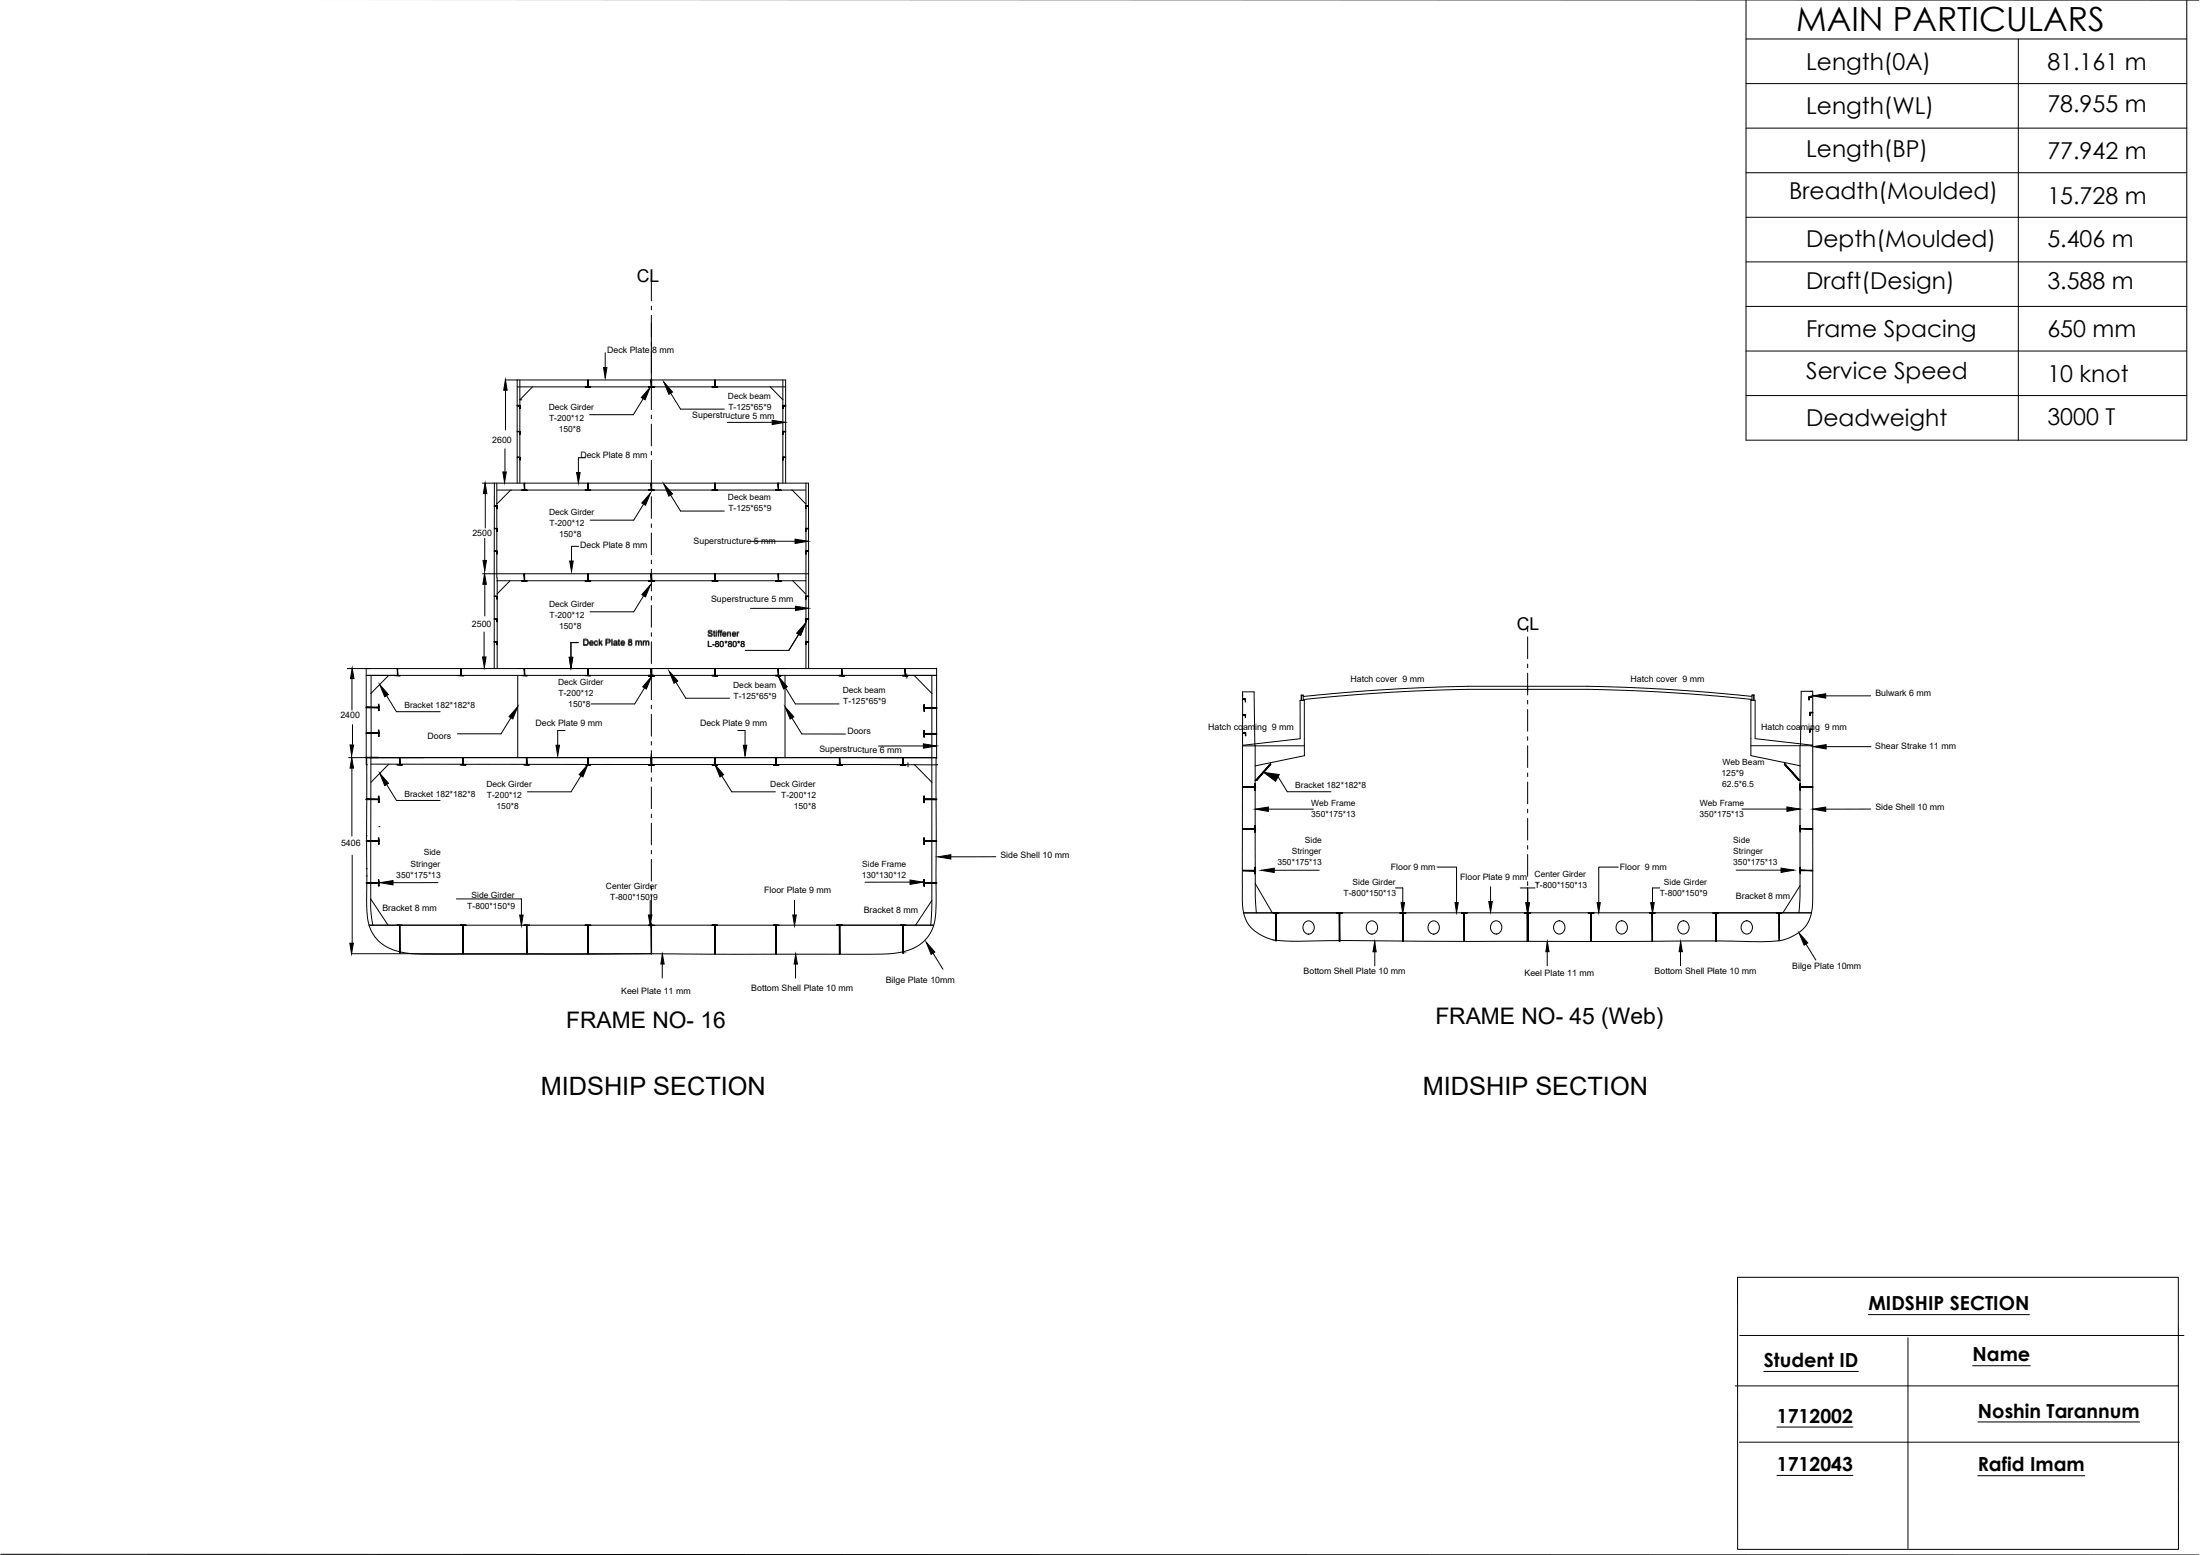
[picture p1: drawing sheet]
<svg xmlns="http://www.w3.org/2000/svg" width="297mm" height="210mm" viewBox="0 0 297 210" stroke-linecap="round" stroke-linejoin="round" font-family="sans-serif">
<!-- layer: 0 -->
<g fill="none" stroke="#000" stroke-width=".14">
<path d="M295.3 -.1v59.5h-59.6v-59.4M235.7 17.3h59.6M235.7 11.3h59.6M235.7 5.3h59.6M272.5 5.3v54.1M87.9 37.7v2.9M235.7 35.4h59.6M235.7 29.3h59.6M235.7 23.3h59.6M68.2 51.3h37.9v13.9M68.3 52.7v5.3M69.8 51.3v13.9"/>
<path d="M69.8 54.7h.4v.4M69.8 52.2h17.8M70.2 54h.1M70.2 51.3v13.9M70.3 54h.1M71.9 52.2l-1.7 1.8M81.7 47.6v2M86.8 53.8l-1.3 2.2h-5.9M87.9 41.3v.5M87.9 42.6v9M87.9 52.3v3M87.9 56v.5"/>
<path d="M87.9 57.2v3M88.3 52.2h17.8M90.6 53.1l1.3 2.1h5.9M104 52.2l1.7 1.8M104.3 57h-6.1M105.7 54.7h.4M105.7 55.1h.1M105.7 51.3v13.9M235.7 53.4h59.6M235.7 47.4h59.6M235.7 41.4h59.6M65.1 65.2h44.1v12.3"/>
<path d="M65.2 77.5h44M65.4 72.7v3M65.5 78.9v4.2M65.5 66.7v4.6M66.7 65.2v25M67.1 65.2v12.8M67.1 78.4h20.5M67.1 78v12.2M67.1 66.1h20.5M68.2 60.6v3M68.9 78.4l-1.8 1.8M69 66.1l-1.9 1.9"/>
<path d="M69.1 66.1v.1M78.1 73.7h-.9v2M79.1 61.8h-1v2M86.9 68l-1.3 2.2h-5.9M87.9 60.9v.5M87.9 62.1v3M87.9 65.8v.5M87.9 67v3M87.9 70.7v.5M87.9 71.9v3M87.9 75.6v.5M87.9 76.8v3"/>
<path d="M88.3 78.4h20.5M88.3 66.1h20.5M90.6 66.8l1.3 2.2h5.9M106.8 66.1v.1M107 66.1l1.8 1.9M107 78.4l1.8 1.8M107.3 73.1h-6M108.8 65.2v25M109.2 77.5v12.7M46.9 90.2h79.6M47.5 91.6v4.2M47.6 97.8v2.7"/>
<path d="M49.4 98.9l1.7 .1zM49.4 95.5h1.7zM49.4 90.2v12.9M49.4 91.2h77.1M50.1 91.3v11M52.2 93.9l1.3 2.2h5.9M52.5 91.2l-2.5 2.4M65.4 85.3v3.4M69 96.9l-1.4 2.2h-5.8M69.9 90.2h36.1M69.9 91.2v11M76.3 98.6h-1v2"/>
<path d="M78.1 86.7h-1v2M86.9 80.4l-1.3 2.2h-5.9M87 92.9l-1.3 2.1h-5.9M87.9 80.5v.5M87.9 81.7v3M87.9 85.4v.5M87.9 86.6v3M87.9 90.2h.1M87.9 90.3v.5M87.9 91.5v3M87.9 95.2v.5M87.9 96.4v3"/>
<path d="M91.3 92.1l1.3 2.1h5.9M99.6 98.6h1v2M100.6 87.8h5.9M101.3 82.1h6.1M106 91.2v11M106.1 92.9l1.3 2.1h5.9M106.9 96.9l1.4 2.2h5.9M107.8 85.6l-1.3 2.2M122.4 91v.5M123.4 91.2l2.4 2.4M124.8 99l1.7 .1zM124.8 95.5l1.7 .1z"/>
<path d="M125.8 91.2v30.9l-.1 2.8M126.5 90.2v12.1M167.8 94v-.6h1.5l.1 7.3M167.8 93.7v28.4a4.6 4.6 0 0 0 3.3 4.5 9.7 9.7 0 0 0 3.9 .5l7.3-.1 23.9 .1M175.7 94.5v-.7h.3v.7M175.7 93.9h.3M175.7 93.8v.7M206.3 84.8v.4M206.3 86v2.9M206.3 89.6v.5M206.3 90.9v2.9M206.3 94.5v.5"/>
<path d="M206.3 95.8v2.9M206.3 99.4v.5M236.5 94.4l-8.4-.7-8.3-.5-5.1-.1h-16.5l-11.4 .4-10.8 .9M236.5 94l-7.7-.7-9.3-.5-5.2-.2h-16.1l-6.5 .2-6.3 .4-9.4 .8M236.5 94.5v-.7h.3v.7M236.8 93.8v.7M244.8 93.8l-.1 28.5a4.6 4.6 0 0 1-3.3 4.4 10 10 0 0 1-4.2 .4l-4.9-.1-26.1 .1M244.8 93.9v-.6h-1.6l-.1 7.3M246.5 93.9h6.1M47.1 102.3h79.4M47.5 103.7v9.2M47.6 115.4v11.9"/>
<path d="M49.4 107.9h1.7zM49.4 102.2l1.7 .1zM49.4 103.2h.1M49.4 107.9h.1M49.5 102.4v19.2l.1 2.2 .2 .9a5.5 5.5 0 0 0 5.1 3.9l3.9 .2 29.1-.1M50.1 102.2l-.1 20.3 .3 2.4M50.1 103.1l37.5 .1M51.1 107.5l.1 .8zM52.2 105.9l1.3 2.1h5.9M52.5 103.2l-2.4 2.4M53.6 103.2h.7zM53.9 102.3l.1 .9z"/>
<path d="M59.1 119.1l-6 .1M62.2 103.2h.7zM62.5 102.3l.1 .9zM70.7 103.2h.8zM71.1 102.3v.9zM78.4 104.7l-1.3 2.2h-5.9M79 103.2h.7zM79.4 102.3v.9zM79.4 103.2h.1M87.6 103.2h.7zM87.9 102.3l.1 .9zM87.9 100.1v.5"/>
<path d="M87.9 101.3v2.9M87.9 105v.5M87.9 106.2v2.9M87.9 109.9v.5M87.9 111.1v2.9M87.9 114.8v.5M87.9 116v2.9M87.9 119.7v.5M88.3 103.2h38.1M96.1 103.2h.8zM96.5 102.3l.1 .9zM96.5 103.2h.1"/>
<path d="M97.5 104.7l1.3 2.2h5.9M104.4 103.2h.8zM104.8 102.3v.9zM113 103.2h.7zM113.3 102.3l.1 .9zM113.3 103.2h.1M121.6 103.2h.7zM121.9 102.3l.1 .9zM122.6 102.9v.6M122.9 119.1h-6.1M123.4 103.2l2.4 2.4M124.7 100.7h-6.1"/>
<path d="M124.7 107.5l.1 .8zM124.8 107.9h1.7zM126.4 102.4v17.5a15 15 0 0 1-.4 5.3 5.3 5.3 0 0 1-4.5 3.4l-1.4 .1-3 .1-29.2-.1M126.5 103.2h.1M126.5 107.9h.1M134.5 115.6l-6.1 .1M167.8 106.2l1.6 .1zM167.8 100.6l7.7-.9v-5.2h.6v7.5l-6.7 1.4M167.8 106.2v.1M169.4 105.8l.1 .9zM169.5 100.6v20.3l.1 2.3M169.5 119.3l2.3 3.9"/>
<path d="M171.2 109.2h6.1M171.5 103v.2l-1.8 2.1h-.3M171.5 103.1l-2 2.2M172.5 104.7l1.3 2.2h5.9M176.1 100.7h-8.3M178.1 117.5h-6.1M188.4 119.9h1v1.9M194 117h2.7v4.8M201.3 119.7v2M205.3 119.9h2M206.2 119.9v1.9M206.3 100.7v2.9"/>
<path d="M206.3 104.3v.5M206.3 105.6v2.9M206.3 109.2v.5M206.3 110.5v2.9M206.3 114.1v.5M206.3 115.4v2.9M206.3 119v.5M206.3 119.9v3.3M207.5 119.3h.1M218.5 117h-2.6v4.8M224.1 119.9h-1v1.9M234.4 117.5h6.1"/>
<path d="M235.2 109.2h6.1M236.4 100.7h8.4M241 102.9v.3l1.8 2.1h.3M241 103.1l2 2.2M243 105.8l.1 .9zM243 100.6v20.3l-.1 2.3M243 119.6l-2.3 3.6M243.1 106.2l1.7 .1zM244.8 100.6l-7.8-.9v-5.2h-.6v7.5l6.7 1.4M244.8 106.2v.1M246.6 100.8h6M252.6 109.2h-6.1"/>
<path d="M47.5 128.7h40.5M49.8 124.9h37.8M50 121.3l2.4 3.6M53.9 128.6l.1-3.7v3.8M61.6 121.3h8.8v2.2M62.2 124.9h.7M62.5 124.9v3.8M62.6 124.9v3.8M70.7 124.9h.8M71.1 124.9v3.8M79 124.9h.7M79.4 124.9v3.8"/>
<path d="M87.8 121.5v2M87.9 120.9v2.9M87.9 124.6l.1 4.1M88.3 124.9h37.8M89.4 128.7v3.3M96.2 124.9h.7M96.5 124.9v3.8v-3.8M104.4 124.9h.8M104.8 124.9v3.8v-3.8M107.3 121.5v2M107.4 128.7v3.3M113 124.9h.7"/>
<path d="M113.3 124.9v3.8l.1-3.8M122 128.6l-.1-3.7v3.8M125.8 121.6l-2.2 3.3M126 128.7l1.3 2.1M172.3 127v-3.7v3.7M176.1 124.6a.83 .83 0 0 1 1.2 .1 .83 .83 0 0 1-.1 1.1 .83 .83 0 0 1-1.1-.1 .83 .83 0 0 1 0-1.1zM180.8 123.3v3.8l.1-3.8M180.8 131.1h.1M181.2 131.1h.1M184.7 124.6a.83 .83 0 0 1 1.2 .1 .83 .83 0 0 1-.1 1.1 .83 .83 0 0 1-1.2-.1 .83 .83 0 0 1 .1-1.1zM185.6 127.1v3.3M189.1 123.2l.7 .1z"/>
<path d="M189.4 123.3v3.8l.1-3.8M193 124.6a.83 .83 0 0 1 1.2 .1 .83 .83 0 0 1-.1 1.1 .83 .83 0 0 1-1.2-.1 .83 .83 0 0 1 .1-1.1zM197.3 123.2h.8M197.7 123.3v3.8v-3.8M201.5 124.6a.83 .83 0 0 1 1.1 0 .83 .83 0 0 1 0 1.2 .83 .83 0 0 1-1.2-.1 .83 .83 0 0 1 .1-1.1zM205.9 123.2h.7M206.2 123.3v3.8M206.2 127.1h.1M206.3 127.1h.1M206.3 123.3v3.8M206.3 123.3l-.1 3.8M206.6 123.2v.1"/>
<path d="M208.9 127.1v3.3M210 124.6a.83 .83 0 0 1 1.2 0 .83 .83 0 0 1-.1 1.2 .83 .83 0 0 1-1.2-.1 .83 .83 0 0 1 .1-1.1zM214.5 123.2h.7M214.8 123.3v3.8v-3.8M218.4 124.6a.83 .83 0 0 1 1.2 0 .83 .83 0 0 1-.1 1.2 .83 .83 0 0 1-1.2-.1 .83 .83 0 0 1 .1-1.1zM222.7 123.2h.8M223.1 123.3v3.8v-3.8M226.8 124.6a.83 .83 0 0 1 1.1 0 .83 .83 0 0 1-.1 1.2 .83 .83 0 0 1-1.1-.1 .83 .83 0 0 1 .1-1.1zM226.9 127.1v3.3M231.3 123.2h.7M231.3 131v.1M231.6 123.3v3.8l.1-3.8"/>
<path d="M231.6 131.1h.1M235.3 124.6a.83 .83 0 0 1 1.2 0 .83 .83 0 0 1-.1 1.2 .83 .83 0 0 1-1.2-.1 .83 .83 0 0 1 .1-1.1zM240.2 127v-3.7l.1 3.7M243.8 127.4l1.4 2.2M244.6 123.2h-76.7l13.3 .1-.7-.1M234.6 172.4h59.5v36.7h-59.5zM252.3 177.5h21.7M238.1 185.1h12.8M239.9 192.6h10.3M239.9 199.2h10.3M266.3 184.4h7.8M267 199.2h14.5"/>
<path d="M267.1 191.9h21.8"/>
</g>
<g fill="#000" stroke="#000" stroke-width=".14">
<path d="M68.2 51.3l.3 1.4h-.5zM81.5 49.6h.4l-.2 1.4zM87.8 52.3l-.7 1.7-.5-.3zM87.6 52.2h.3zM87.9 52.3h.4zM89.6 51.6l1.2 1.3-.5 .3zM96.2 52.2h.3zM96.5 52.3h.4zM104.3 56.7l1.7 .3-1.7 .3zM105.7 54.8h.4zM105.7 54.8v.3zM105.7 58.2h.4z"/>
<path d="M105.7 58.3v.3zM105.7 58.3h.4zM65.2 75.7h.5l-.3 1.4zM65.4 77.5l.3 1.4h-.5zM65.5 65.2l.2 1.4h-.4zM67.9 63.7h.5l-.3 1.4zM76.9 75.7h.5l-.2 1.4zM77.9 63.8h.4l-.2 1.4zM87.8 66.6l-.6 1.6-.5-.3zM87.6 66.2h.3zM87.6 78.4h.3zM87.9 66.2h.4z"/>
<path d="M87.9 78.4h.4zM89.6 65.3l1.2 1.4-.5 .3zM96.1 66.2h.4zM96.2 78.4h.3zM96.5 66.2h.4zM96.5 78.4h.4zM104.7 66.2h.4zM104.7 78.4h.4zM105.1 66.2h.4zM105.1 78.4h.4zM105.7 61.7h.4zM105.7 61.8v.3z"/>
<path d="M105.7 61.8h.4zM107.3 72.8l1.8 .3-1.8 .3zM108.8 68.3h.4zM108.8 68.3v.4zM108.8 71.3h.4zM108.8 71.4v.3zM108.8 74.4h.4zM108.8 74.4v.4zM108.8 71.4h.4zM47.6 90.2l.2 1.4h-.5zM51.3 92.4l1.1 1.4-.5 .3zM65.2 88.7h.4l-.2 1.4z"/>
<path d="M69.9 95.4l-.7 1.6-.5-.3zM76.9 88.7h.4l-.2 1.5zM76.9 88.7h.4l-.2 1.4zM87.8 78.9l-.6 1.7-.5-.3zM87.9 91.4l-.6 1.6-.5-.3zM87.6 91.2h.3zM87.9 91.2h.4zM87.9 91.3h.4zM90.3 90.6l1.2 1.3-.5 .3zM96.1 91.2h.4zM96.5 91.2h.4zM104.7 91.2h.4z"/>
<path d="M105.1 91.2h.4zM105.1 91.4l1.2 1.3-.5 .3zM106 95.4l1.2 1.4-.5 .3zM107.4 81.8l1.8 .3-1.8 .3zM108.8 84.1l-.7 1.7-.5-.3zM108.8 86.6h.4zM108.8 86.6v.4zM108.8 80.5h.4zM108.8 80.5v.4zM108.8 83.5h.4zM108.8 83.6v.3zM108.8 83.6h.4z"/>
<path d="M113.3 91.2h.3zM113.6 91.2h.4zM121.9 91.2h.3zM122.2 91.2h.4zM124.7 99.1l.1 .4zM124.8 95.6v.4zM124.8 99l1.7 .1zM124.8 95.5l1.7 .1zM244.2 94.1h.4zM244.2 94.1l.1 .4zM244.3 94.1h.3zM244.3 98.4h.4z"/>
<path d="M244.3 98.5l.1 .3zM244.4 96.2h.4zM244.4 96.2v.4zM244.4 98.5h.3zM244.8 93.9l1.7-.3v.6zM47.3 100.6h.4l-.2 1.4zM47.5 102.3l.2 1.4h-.4zM51.3 104.4l1.2 1.3-.6 .3zM51.3 119.2l1.8-.3v.5zM75.1 100.6h.4l-.2 1.4zM79.4 103.2l-.7 1.7-.5-.3zM87.6 103.2h.3z"/>
<path d="M87.9 102.3l.1 .9zM87.9 103.2h.4zM96.1 103.2h.4zM96.5 102.3l.1 .9zM96.5 103.2h.4zM96.5 103.2l1.2 1.4-.5 .3zM100.4 100.6h.4l-.2 1.4zM104.4 103.2h.4zM104.8 103.2h.4zM113 103.2h.3zM113.3 103.2h.4zM121.6 103.2h.3z"/>
<path d="M121.9 103.2h.4zM122.9 118.8l1.7 .3-1.7 .3zM124.7 100.4l1.7 .3-1.7 .3zM124.7 107.9l.1 .4zM124.7 113.6l.1 .4zM124.7 119.2l.1 .4zM124.8 107.9h1.7zM124.8 113.5h1.7zM124.8 113.5l1.7 .1zM124.8 119.2h1.7zM126.6 115.7l1.8-.3v.6zM167.8 106.3h1.6z"/>
<path d="M167.8 111.9h1.6zM167.8 117.6h1.6zM167.8 106.2h1.6zM169.4 106.3l.1 .4zM167.8 111.8h1.6zM169.4 111.9l.1 .4zM167.8 117.5h1.6zM169.4 117.6l.1 .3zM169.5 109.2l1.7-.3v.6zM171.4 103.2h.1l-1.8 2.1zM171.5 103.1v.1h-.1zM170.3 117.5l1.7-.3v.6z"/>
<path d="M170.6 104.3l2.1 .3-.5 .9zM240.5 117.2l1.7 .3-1.7 .3zM241 103.1l.1 .1h-.1zM241.3 108.9l1.7 .3-1.7 .3zM244.8 109.2l1.7-.3v.6zM244.8 100.8l1.8-.3v.6zM47.2 127.3h.5l-.2 1.4zM53.9 124.9l.1 3.7zM70.2 123.5h.4l-.2 1.4zM87.5 123.5h.5l-.2 1.4zM87.6 124.9h.7zM87.9 124.9l.1 3.8z"/>
<path d="M89.4 128.8l.3 1.3h-.5zM96.2 124.9h.7zM96.5 124.9v3.8zM104.4 124.9h.8zM104.8 124.9v3.8zM107 123.5h.5l-.2 1.4zM107.4 128.8l.3 1.3h-.5zM113 124.9h.7zM113.3 124.9l.1 3.8zM121.6 124.9h.7zM125 127.2l1.2 1.3-.5 .3zM172.3 123.3v3.7z"/>
<path d="M171.9 123.2h.7zM180.5 123.3h.3zM180.8 123.3l.1 3.8zM180.5 123.2h.7zM185.6 127.1l.2 1.4h-.4zM189.2 121.8h.4l-.2 1.5zM189.4 123.3l.1 3.8zM189.1 123.2h.7zM196.4 121.8h.5l-.2 1.4zM197.3 123.3h.4zM197.7 123.3v3.8zM197.3 123.2h.8z"/>
<path d="M201 121.7h.5l-.2 1.4zM206 121.8h.5l-.3 1.5zM206.2 123.3l.1 3.8zM206 121.8h.5l-.2 1.5zM205.9 123.2h.7zM208.9 127.1l.2 1.4h-.4zM215.6 121.8h.5l-.2 1.4zM222.9 121.8h.5l-.3 1.5zM226.9 127.1l.3 1.4h-.5zM240.2 123.3l.1 3.7zM242.9 125.9l1.2 1.4-.5 .3z"/>
<path d="M69.8 54.8h.4zM69.8 54.8h.4z"/>
<path d="M70.2 54.8v.3zM70.2 54.8v.3z"/>
<path d="M69.8 58.2l.4 .1zM69.8 58.2l.4 .1z"/>
<path d="M70.2 58.3v.3zM70.2 58.3v.3z"/>
<path d="M79.3 51.3l.1 .9zM79.3 51.3l.1 .9z"/>
<path d="M79 52.2l.7 .1zM79 52.2l.7 .1z"/>
<path d="M87.6 52.3h.7zM88 52.3h.3zM87.9 52.3h.4z"/>
<path d="M87.9 51.3l.1 .9zM87.9 51.3l.1 .9z"/>
<path d="M87.9 51.3l.1 .9zM87.9 51.3l.1 .9zM87.6 52.2h.4zM87.6 52.2h.4z"/>
<path d="M87.6 52.2l.7 .1zM87.6 52.2l.7 .1z"/>
<path d="M87.6 52.2h.7zM87.6 52.2h.7z"/>
<path d="M87.6 52.2l.7 .1zM87.6 52.2l.7 .1zM87.6 52.3h.7z"/>
<path d="M96.2 52.3h.7zM96.5 52.3h.4zM96.5 52.3h.4z"/>
<path d="M96.5 51.3l.1 .9zM96.5 51.3l.1 .9z"/>
<path d="M96.2 52.2h.4zM96.2 52.2h.4z"/>
<path d="M96.2 52.2h.7zM96.2 52.2h.7z"/>
<path d="M96.2 52.2l.7 .1zM96.2 52.2l.7 .1zM96.2 52.3h.7z"/>
<path d="M105.7 54.8h.4zM105.7 54.8h.4z"/>
<path d="M105.7 58.2l.4 .1zM105.7 58.2l.4 .1z"/>
<path d="M66.7 71.3l.4 .1zM66.7 71.3l.4 .1z"/>
<path d="M67.1 71.4v.3zM67.1 71.4v.3z"/>
<path d="M66.7 74.4h.4zM66.7 74.4h.4z"/>
<path d="M67.1 74.4v.4zM67.1 74.4v.4z"/>
<path d="M66.7 68.3h.4zM66.7 68.3h.4z"/>
<path d="M67.1 68.3v.4zM67.1 68.3v.4z"/>
<path d="M69.8 61.7l.4 .1zM69.8 61.7l.4 .1z"/>
<path d="M70.2 61.8v.3zM70.2 61.8v.3z"/>
<path d="M70.8 77.5v.9zM70.8 77.5v.9z"/>
<path d="M70.8 65.2v1zM70.8 65.2v1z"/>
<path d="M70.4 78.4h.8zM70.4 78.4h.8z"/>
<path d="M70.4 66.2h.8zM70.4 66.2h.8z"/>
<path d="M79.3 77.5l.1 .9zM79.3 77.5l.1 .9z"/>
<path d="M79.4 65.2v1zM79.4 65.2v1z"/>
<path d="M79 78.4h.7zM79 78.4h.7z"/>
<path d="M79 66.2h.7zM79 66.2h.7z"/>
<path d="M87.6 66.2h.7zM87.9 66.2h.4zM87.9 66.2h.4z"/>
<path d="M87.6 78.4h.7zM88 78.4h.3zM87.9 78.4h.4z"/>
<path d="M87.9 77.5l.1 .9zM87.9 77.5l.1 .9z"/>
<path d="M87.9 65.2l.1 1zM87.9 65.2l.1 1z"/>
<path d="M87.9 65.2l.1 1zM87.9 65.2l.1 1z"/>
<path d="M87.6 66.2h.4zM87.6 66.2h.4z"/>
<path d="M87.9 77.5l.1 .9zM87.9 77.5l.1 .9z"/>
<path d="M87.6 78.4h.4zM87.6 78.4h.4z"/>
<path d="M87.6 78.4h.7zM87.6 78.4h.7z"/>
<path d="M87.6 66.2h.7zM87.6 66.2h.7z"/>
<path d="M87.6 66.2h.7zM87.6 66.2h.7z"/>
<path d="M87.6 66.2h.7zM87.6 66.2h.7zM87.6 66.2h.7z"/>
<path d="M87.6 78.4h.7zM87.6 78.4h.7z"/>
<path d="M87.6 78.4h.7zM87.6 78.4h.7zM87.6 78.4h.7z"/>
<path d="M96.1 66.2h.8zM96.5 66.2h.4zM96.5 66.2h.4z"/>
<path d="M96.2 78.4h.7zM96.5 78.4h.4zM96.5 78.4h.4z"/>
<path d="M96.5 65.2l.1 1zM96.5 65.2l.1 1zM96.1 66.2h.5zM96.1 66.2h.5z"/>
<path d="M96.5 77.5l.1 .9zM96.5 77.5l.1 .9z"/>
<path d="M96.2 78.4h.4zM96.2 78.4h.4z"/>
<path d="M96.1 66.2h.8zM96.1 66.2h.8z"/>
<path d="M96.1 66.2h.8zM96.1 66.2h.8zM96.1 66.2h.8z"/>
<path d="M96.2 78.4h.7zM96.2 78.4h.7z"/>
<path d="M96.2 78.4h.7zM96.2 78.4h.7zM96.2 78.4h.7z"/>
<path d="M104.7 66.2h.8zM105.1 66.2h.4zM105.1 66.2h.4z"/>
<path d="M104.7 78.4h.8zM105.1 78.4h.4zM105.1 78.4h.4z"/>
<path d="M105.1 65.2v1zM105.1 65.2v1z"/>
<path d="M104.7 66.2h.4zM104.7 66.2h.4z"/>
<path d="M105.1 77.5v.9zM105.1 77.5v.9zM104.7 78.4h.4zM104.7 78.4h.4z"/>
<path d="M104.7 66.2h.8zM104.7 66.2h.8z"/>
<path d="M104.7 66.2h.8zM104.7 66.2h.8zM104.7 66.2h.8z"/>
<path d="M104.7 78.4h.8zM104.7 78.4h.8z"/>
<path d="M104.7 78.4h.8zM104.7 78.4h.8zM104.7 78.4h.8z"/>
<path d="M105.7 61.7l.4 .1zM105.7 61.7l.4 .1z"/>
<path d="M108.8 68.3h.4zM108.8 68.3h.4z"/>
<path d="M108.8 71.3l.4 .1zM108.8 71.3l.4 .1z"/>
<path d="M108.8 74.4h.4zM108.8 74.4h.4z"/>
<path d="M49.4 98.9l1.7 .1zM49.4 98.9l1.7 .1z"/>
<path d="M49.4 95.5h1.7zM49.4 95.5h1.7z"/>
<path d="M51.1 98.5l.1 .4zM51.1 98.5l.1 .4z"/>
<path d="M51.1 98.9l.1 .1zM51.1 98.9l.1 .1z"/>
<path d="M51.1 99l.1 .4zM51.1 99l.1 .4z"/>
<path d="M51.1 95.1l.1 .4zM51.1 95.1l.1 .4z"/>
<path d="M51.1 95.5h.1zM51.1 95.5h.1z"/>
<path d="M51.1 95.5l.1 .4zM51.1 95.5l.1 .4z"/>
<path d="M53.6 90.2l.1 1zM53.6 90.2l.1 1z"/>
<path d="M53.3 91.2h.7zM53.3 91.2h.7z"/>
<path d="M62.2 90.2l.1 1zM62.2 90.2l.1 1z"/>
<path d="M61.9 91.2h.7zM61.9 91.2h.7z"/>
<path d="M66.7 86.6h.4zM66.7 86.6h.4z"/>
<path d="M67.1 86.6v.4zM67.1 86.6v.4z"/>
<path d="M66.7 80.5h.4zM66.7 80.5h.4z"/>
<path d="M67.1 80.5v.4zM67.1 80.5v.4z"/>
<path d="M66.7 83.5l.4 .1zM66.7 83.5l.4 .1z"/>
<path d="M67.1 83.6v.3zM67.1 83.6v.3z"/>
<path d="M66.7 86.6h.4zM66.7 86.6h.4z"/>
<path d="M67.1 86.6v.4zM67.1 86.6v.4z"/>
<path d="M70.8 90.2v1zM70.8 90.2v1z"/>
<path d="M70.4 91.2h.8zM70.4 91.2h.8z"/>
<path d="M79.4 90.2v1zM79.4 90.2v1z"/>
<path d="M79 91.2h.7zM79 91.2h.7z"/>
<path d="M87.6 91.2h.7zM87.9 91.2h.4zM87.9 91.2h.4z"/>
<path d="M87.6 91.3h.7zM87.9 91.3h.4zM87.9 91.3h.4z"/>
<path d="M87.9 90.2l.1 1zM87.9 90.2l.1 1z"/>
<path d="M87.9 90.3l.1 .9zM87.9 90.3l.1 .9z"/>
<path d="M87.9 90.2l.1 1zM87.9 90.2l.1 1zM87.6 91.2h.4zM87.6 91.2h.4z"/>
<path d="M87.9 90.3l.1 .9zM87.9 90.3l.1 .9z"/>
<path d="M87.6 91.2h.4zM87.6 91.2h.4z"/>
<path d="M87.6 91.2h.7zM87.6 91.2h.7z"/>
<path d="M87.6 91.2l.7 .1zM87.6 91.2l.7 .1z"/>
<path d="M87.6 91.2h.7zM87.6 91.2h.7z"/>
<path d="M87.6 91.2h.7zM87.6 91.2h.7zM87.6 91.2h.7z"/>
<path d="M87.6 91.2h.7zM87.6 91.2h.7z"/>
<path d="M87.6 91.2l.7 .1zM87.6 91.2l.7 .1zM87.6 91.3h.7z"/>
<path d="M96.1 91.2h.8zM96.5 91.2h.4zM96.5 91.2h.4z"/>
<path d="M96.5 90.2l.1 1zM96.5 90.2l.1 1z"/>
<path d="M96.1 91.2h.5zM96.1 91.2h.5z"/>
<path d="M96.1 91.2h.8zM96.1 91.2h.8z"/>
<path d="M96.1 91.2h.8zM96.1 91.2h.8zM96.1 91.2h.8z"/>
<path d="M104.7 91.2h.8zM105.1 91.2h.4zM105.1 91.2h.4z"/>
<path d="M105.1 90.2v1zM105.1 90.2v1z"/>
<path d="M104.7 91.2h.4zM104.7 91.2h.4z"/>
<path d="M104.7 91.2h.8zM104.7 91.2h.8z"/>
<path d="M104.7 91.2h.8zM104.7 91.2h.8zM104.7 91.2h.8z"/>
<path d="M108.8 86.6h.4zM108.8 86.6h.4z"/>
<path d="M108.8 80.5h.4zM108.8 80.5h.4z"/>
<path d="M108.8 83.5l.4 .1zM108.8 83.5l.4 .1z"/>
<path d="M113.3 91.2h.7zM113.7 91.2h.3zM113.6 91.2h.4z"/>
<path d="M113.6 90.2l.1 1zM113.6 90.2l.1 1zM113.3 91.2h.4zM113.3 91.2h.4z"/>
<path d="M113.3 91.2h.7zM113.3 91.2h.7z"/>
<path d="M113.3 91.2h.7zM113.3 91.2h.7zM113.3 91.2h.7z"/>
<path d="M121.9 91.2h.7zM122.2 91.2h.4zM122.2 91.2h.4z"/>
<path d="M122.2 90.2l.1 1zM122.2 90.2l.1 1z"/>
<path d="M121.9 91.2h.4zM121.9 91.2h.4z"/>
<path d="M121.9 91.2h.7zM121.9 91.2h.7z"/>
<path d="M121.9 91.2h.7zM121.9 91.2h.7zM121.9 91.2h.7z"/>
<path d="M124.8 99h1.7zM124.8 99h1.7z"/>
<path d="M124.7 98.6l.1 .4zM124.7 98.6l.1 .4z"/>
<path d="M124.7 99l.1 .1zM124.7 99l.1 .1z"/>
<path d="M124.8 95.1v.4zM124.8 95.1v.4z"/>
<path d="M124.8 95.5l1.7 .1zM124.8 95.6h1.7z"/>
<path d="M124.8 95.5v.1zM124.8 95.5v.1z"/>
<path d="M124.8 99.1h1.7zM124.8 99l1.7 .1z"/>
<path d="M124.8 95.5h1.7zM124.8 95.5h1.7z"/>
<path d="M167.8 94.4h.4zM167.8 94.4h.4z"/>
<path d="M168.1 94.4l.1 .4zM168.1 94.4l.1 .4z"/>
<path d="M167.8 96.5h.4zM167.8 96.5h.4z"/>
<path d="M168.1 96.5l.1 .4zM168.1 96.5l.1 .4z"/>
<path d="M167.8 98.9l.4 .1zM167.8 98.9l.4 .1z"/>
<path d="M168.1 99l.1 .3zM168.1 99l.1 .3z"/>
<path d="M244.2 94.1h.4zM244.2 94.1h.4z"/>
<path d="M244.3 98.4l.4 .1zM244.3 98.4l.4 .1z"/>
<path d="M244.4 96.2h.4zM244.4 96.2h.4z"/>
<path d="M49.4 107.9h1.7zM49.4 107.9h1.7z"/>
<path d="M49.4 113.5l1.7 .1zM49.4 113.5l1.7 .1z"/>
<path d="M49.4 119.2h1.7zM49.4 119.2h1.7z"/>
<path d="M51.1 107.5l.1 .4zM51.1 107.5l.1 .4z"/>
<path d="M51.1 107.9h.1zM51.1 107.9h.1z"/>
<path d="M51.1 107.9l.1 .4zM51.1 107.9l.1 .4z"/>
<path d="M51.1 113.1l.1 .4zM51.1 113.1l.1 .4z"/>
<path d="M51.1 113.5l.1 .1zM51.1 113.5l.1 .1z"/>
<path d="M51.1 113.6l.1 .4zM51.1 113.6l.1 .4z"/>
<path d="M51.1 118.7l.1 .5zM51.1 118.7l.1 .5z"/>
<path d="M51.1 119.2h.1zM51.1 119.2h.1z"/>
<path d="M51.1 119.2l.1 .4zM51.1 119.2l.1 .4z"/>
<path d="M53.9 102.3l.1 .9zM53.9 102.3l.1 .9z"/>
<path d="M53.6 103.2h.7zM53.6 103.2h.7z"/>
<path d="M62.5 102.3l.1 .9zM62.5 102.3l.1 .9z"/>
<path d="M62.2 103.2h.7zM62.2 103.2h.7z"/>
<path d="M71.1 102.3v.9zM71.1 102.3v.9z"/>
<path d="M70.7 103.2h.8zM70.7 103.2h.8z"/>
<path d="M79.4 102.3v.9zM79.4 102.3v.9z"/>
<path d="M79 103.2h.7zM79 103.2h.7z"/>
<path d="M87.6 103.2h.7zM87.9 103.2h.4zM87.9 103.2h.4z"/>
<path d="M87.9 102.3l.1 .9zM87.9 102.3l.1 .9z"/>
<path d="M87.6 103.2h.7zM87.6 103.2h.7z"/>
<path d="M87.6 103.2h.7zM87.6 103.2h.7z"/>
<path d="M87.6 103.2h.7zM87.6 103.2h.7zM87.6 103.2h.7z"/>
<path d="M96.1 103.2h.8zM96.5 103.2h.4zM96.5 103.2h.4z"/>
<path d="M96.1 103.2h.8zM96.1 103.2h.8z"/>
<path d="M96.1 103.2h.8zM96.1 103.2h.8zM96.1 103.2h.8z"/>
<path d="M104.4 103.2h.8zM104.8 103.2h.4zM104.8 103.2h.4z"/>
<path d="M104.8 102.3v.9zM104.8 102.3v.9z"/>
<path d="M104.4 103.2h.4zM104.4 103.2h.4z"/>
<path d="M104.4 103.2h.8zM104.4 103.2h.8z"/>
<path d="M104.4 103.2h.8zM104.4 103.2h.8zM104.4 103.2h.8z"/>
<path d="M113 103.2h.7zM113.4 103.2h.3zM113.3 103.2h.4z"/>
<path d="M113.3 102.3l.1 .9zM113.3 102.3l.1 .9zM113 103.2h.4zM113 103.2h.4z"/>
<path d="M113 103.2h.7zM113 103.2h.7z"/>
<path d="M113 103.2h.7zM113 103.2h.7zM113 103.2h.7z"/>
<path d="M121.6 103.2h.7zM121.9 103.2h.4zM121.9 103.2h.4z"/>
<path d="M121.9 102.3l.1 .9zM121.9 102.3l.1 .9z"/>
<path d="M121.6 103.2h.4zM121.6 103.2h.4z"/>
<path d="M121.6 103.2h.7zM121.6 103.2h.7z"/>
<path d="M121.6 103.2h.7zM121.6 103.2h.7zM121.6 103.2h.7z"/>
<path d="M124.7 107.5l.1 .4zM124.7 107.5l.1 .4z"/>
<path d="M124.7 107.9h.1zM124.7 107.9h.1z"/>
<path d="M124.7 113.1l.1 .4zM124.7 113.1l.1 .4z"/>
<path d="M124.7 113.5l.1 .1zM124.7 113.5l.1 .1z"/>
<path d="M124.7 118.7l.1 .5zM124.7 118.7l.1 .5z"/>
<path d="M124.8 107.9h1.7zM124.8 107.9h1.7z"/>
<path d="M124.8 113.6h1.7zM124.8 113.5l1.7 .1z"/>
<path d="M124.8 119.2h1.7zM124.8 119.2h1.7z"/>
<path d="M124.8 119.2h1.7zM124.8 119.2h1.7z"/>
<path d="M167.8 106.2l1.6 .1zM167.8 106.2l1.6 .1z"/>
<path d="M167.8 111.8l1.6 .1zM167.8 111.8l1.6 .1z"/>
<path d="M167.8 117.5l1.6 .1zM167.8 117.5l1.6 .1z"/>
<path d="M169.4 105.8l.1 .4zM169.4 105.8l.1 .4z"/>
<path d="M169.4 106.2l.1 .1zM169.4 106.2l.1 .1z"/>
<path d="M169.4 111.5l.1 .3zM169.4 111.5l.1 .3z"/>
<path d="M169.4 111.8l.1 .1zM169.4 111.8l.1 .1z"/>
<path d="M169.4 117.1l.1 .4zM169.4 117.1l.1 .4z"/>
<path d="M169.4 117.5l.1 .1zM169.4 117.5l.1 .1z"/>
<path d="M169.5 105.3h.2zM171.4 103.2l-1.7 2.1h-.2z"/>
<path d="M241 103.2l2 2.1-1.9-2.1zM241 103.2l2 2.1h-.2z"/>
<path d="M243 105.8l.1 .4zM243 105.8l.1 .4z"/>
<path d="M243 106.2l.1 .1zM243 106.2l.1 .1z"/>
<path d="M243 106.3l.1 .4zM243 106.3l.1 .4z"/>
<path d="M243 111.4l.1 .4zM243 111.4l.1 .4z"/>
<path d="M243 111.8l.1 .1zM243 111.8l.1 .1z"/>
<path d="M243 111.9l.1 .4zM243 111.9l.1 .4z"/>
<path d="M243 117.1l.1 .4zM243 117.1l.1 .4z"/>
<path d="M243 117.5h.1zM243 117.5h.1z"/>
<path d="M243 117.5l.1 .4zM243 117.5l.1 .4z"/>
<path d="M243.1 106.2l1.7 .1zM243.1 106.2l1.7 .1z"/>
<path d="M243.1 111.8l1.7 .1zM243.1 111.8l1.7 .1z"/>
<path d="M243.1 117.5h1.7zM243.1 117.5h1.7z"/>
<path d="M53.6 124.9h.7zM53.6 124.9h.7z"/>
<path d="M62.5 124.9l.1 3.8zM62.5 124.9l.1 3.8z"/>
<path d="M62.2 124.9h.7zM62.2 124.9h.7z"/>
<path d="M62.2 124.9h.7zM62.2 124.9h.7z"/>
<path d="M71.1 124.9v3.8zM71.1 124.9v3.8z"/>
<path d="M70.7 124.9h.8zM70.7 124.9h.8z"/>
<path d="M79.4 124.9v3.8zM79.4 124.9v3.8z"/>
<path d="M79 124.9h.7zM79 124.9h.7z"/>
<path d="M87.6 124.9h.7zM88 124.9h.3z"/>
<path d="M87.9 124.9h.4zM87.9 124.9h.4z"/>
<path d="M87.6 124.9h.7zM87.6 124.9h.7zM87.6 124.9h.7z"/>
<path d="M96.2 124.9h.7zM96.5 124.9h.4z"/>
<path d="M96.5 124.9h.4zM96.5 124.9h.4z"/>
<path d="M96.2 124.9h.7zM96.2 124.9h.7zM96.2 124.9h.7z"/>
<path d="M104.4 124.9h.8zM104.8 124.9h.4z"/>
<path d="M104.8 124.9h.4zM104.8 124.9h.4z"/>
<path d="M104.4 124.9h.8zM104.4 124.9h.8zM104.4 124.9h.8z"/>
<path d="M113 124.9h.7zM113.4 124.9h.3z"/>
<path d="M113 124.9h.7zM113.4 124.9h.3z"/>
<path d="M113 124.9h.7zM113 124.9h.7zM113 124.9h.7z"/>
<path d="M113.3 124.9h.4zM113.3 124.9h.4z"/>
<path d="M113 124.9h.7zM113 124.9h.7zM113 124.9h.7z"/>
<path d="M113.3 124.9h.4zM113.3 124.9h.4z"/>
<path d="M121.6 124.9h.7zM122 124.9h.3z"/>
<path d="M121.9 124.9h.4zM121.9 124.9h.4z"/>
<path d="M121.9 124.9l.1 3.7zM121.9 124.9l.1 3.7z"/>
<path d="M121.6 124.9h.7zM121.6 124.9h.7zM121.6 124.9h.7z"/>
<path d="M171.9 123.3h.4zM171.9 123.3h.7z"/>
<path d="M171.9 123.3h.4zM171.9 123.3h.4zM171.9 123.3h.4zM171.9 123.3h.4zM171.9 123.3h.4z"/>
<path d="M171.9 123.2l.7 .1zM171.9 123.2l.7 .1z"/>
<path d="M180.5 123.3h.4zM180.5 123.3h.7z"/>
<path d="M180.5 123.3h.4zM180.5 123.3h.3zM180.5 123.3h.3zM180.5 123.3h.3z"/>
<path d="M180.5 123.3h.4zM180.5 123.3h.7z"/>
<path d="M180.5 123.3h.4zM180.5 123.3h.3zM180.5 123.3h.3zM180.5 123.3h.3z"/>
<path d="M180.5 123.2l.7 .1zM180.5 123.2l.7 .1z"/>
<path d="M180.5 123.2l.7 .1zM180.5 123.2l.7 .1z"/>
<path d="M189.1 123.3h.3zM189.1 123.3h.3zM189.1 123.3h.3zM189.1 123.3h.3zM189.1 123.3h.3z"/>
<path d="M189.1 123.3h.3zM189.1 123.3h.4z"/>
<path d="M189.1 123.3h.4zM189.1 123.3h.7z"/>
<path d="M189.1 123.2l.7 .1zM189.1 123.2l.7 .1z"/>
<path d="M197.3 123.3h.4zM197.3 123.3h.4z"/>
<path d="M197.3 123.3h.4zM197.3 123.3h.4z"/>
<path d="M197.3 123.3h.4zM197.3 123.3h.8z"/>
<path d="M197.3 123.2l.8 .1zM197.3 123.2l.8 .1z"/>
<path d="M205.9 123.3h.3zM205.9 123.3h.3zM205.9 123.3h.4z"/>
<path d="M206.2 123.3l.1 3.8zM206.2 123.3l.1 3.8z"/>
<path d="M206.2 123.3l.1 3.8zM206.2 123.3l.1 3.8z"/>
<path d="M205.9 123.3h.4zM205.9 123.3h.7z"/>
<path d="M205.9 123.3h.4zM205.9 123.3h.3zM205.9 123.3h.3zM205.9 123.3h.3zM205.9 123.3h.3z"/>
<path d="M205.9 123.3h.4zM205.9 123.3h.4zM205.9 123.3h.4zM205.9 123.3h.7z"/>
<path d="M205.9 123.2l.7 .1zM205.9 123.2l.7 .1z"/>
<path d="M205.9 123.2l.7 .1zM205.9 123.2l.7 .1z"/>
<path d="M205.9 123.2l.7 .1zM205.9 123.2l.7 .1z"/>
<path d="M205.9 123.2l.7 .1zM205.9 123.2l.7 .1z"/>
<path d="M214.8 123.3v3.8zM214.8 123.3v3.8z"/>
<path d="M214.5 123.2l.7 .1zM214.5 123.2l.7 .1z"/>
<path d="M223.1 123.3v3.8zM223.1 123.3v3.8z"/>
<path d="M222.7 123.2l.8 .1zM222.7 123.2l.8 .1z"/>
<path d="M231.6 123.3l.1 3.8zM231.6 123.3l.1 3.8z"/>
<path d="M231.3 123.2l.7 .1zM231.3 123.2l.7 .1z"/>
<path d="M231.3 123.2l.7 .1zM231.3 123.2l.7 .1z"/>
<path d="M239.9 123.2l.7 .1zM239.9 123.2l.7 .1z"/>
</g>
<!-- layer: Side Stringer -->
<path d="M49.4 118.2h.1M49.4 117.3h.1M49.4 112.8h.1M51.2 111.6h.1" fill="none" stroke="#000" stroke-width=".14"/>
<!-- layer: Pipe -->
<path d="M97.1 -.1l199.8 .1M.1 209.8l296.8 .1" fill="none" stroke="#000" stroke-width=".14"/>
<!-- layer: Layer1 -->
<path d="M234.3 187.1h59.8M234.8 194.7h59.4M234.9 180.3h60M257.6 180.6v28.4" fill="none" stroke="#000" stroke-width=".14"/>
<text font-size="4.5" x="242.5" y="4.2">MAIN PARTICULARS</text>
<g font-size="3.4">
<text x="73" y="147.8">MIDSHIP SECTION</text>
<text x="192.1" y="147.8">MIDSHIP SECTION</text>
</g>
<g font-size="3.1">
<text x="243.9" y="9.5">Length(0A)</text>
<text x="276.4" y="9.5">81.161 m</text>
<text x="243.9" y="15.4">Length(WL)</text>
<text x="276.4" y="15.2">78.955 m</text>
<text x="243.9" y="21.2">Length(BP)</text>
<text x="276.4" y="21.5">77.942 m</text>
<text x="241.6" y="26.8">Breadth(Moulded)</text>
<text x="276.4" y="27.6">15.728 m</text>
<text x="243.9" y="33.3">Depth(Moulded)</text>
<text x="276.4" y="33.3">5.406 m</text>
<text x="243.9" y="39">Draft(Design)</text>
<text x="276.4" y="39.1">3.588 m</text>
<text x="243.9" y="45.5">Frame Spacing</text>
<text x="276.4" y="45.5">650 mm</text>
<text x="243.9" y="51.2">Service Speed</text>
<text x="276.4" y="51.5">10 knot</text>
<text x="243.9" y="57.5">Deadweight</text>
<text x="276.4" y="57.3">3000 T</text>
<text x="76.5" y="138.8">FRAME NO- 16</text>
<text x="193.8" y="138.3">FRAME NO- 45 (Web)</text>
</g>
<g font-size="2.6">
<text x="252.3" y="176.9">MIDSHIP SECTION</text>
<text x="238.1" y="184.5">Student ID</text>
<text x="266.3" y="183.8">Name</text>
<text x="267.1" y="191.4">Noshin Tarannum</text>
<text x="239.9" y="192">1712002</text>
<text x="239.9" y="198.6">1712043</text>
<text x="267" y="198.6">Rafid Imam</text>
</g>
<g font-size="2.4">
<text x="86" y="38.1">CL</text>
<text x="204.8" y="85.1">CL</text>
</g>
<g font-size="1.2">
<text x="82" y="47.7">Deck Plate 8 mm</text>
<text x="66.5" y="59.8">2600</text>
<text x="93.5" y="56.5">Superstructure 5 mm</text>
<text x="78.4" y="61.9">Deck Plate 8 mm</text>
<text x="63.8" y="72.3">2500</text>
<text x="78.3" y="74">Deck Plate 8 mm</text>
<text x="93.7" y="73.4">Superstructure 5 mm</text>
<text x="96" y="81.2">Superstructure 5 mm</text>
<text x="63.7" y="84.6">2500</text>
<text x="78.7" y="87.1">Deck Plate 8 mm</text>
<text x="182.3" y="92">Hatch cover 9 mm</text>
<text x="220.2" y="92">Hatch cover 9 mm</text>
<text x="253.2" y="93.9">Bulwark 6 mm</text>
<text x="46" y="96.9">2400</text>
<text x="57.7" y="99.7">Doors</text>
<text x="72.3" y="98">Deck Plate 9 mm</text>
<text x="94.5" y="98">Deck Plate 9 mm</text>
<text x="110.6" y="101.6">Superstructure 6 mm</text>
<text x="114.4" y="99.1">Doors</text>
<text x="163.1" y="98.6">Hatch coaming 9 mm</text>
<text x="237.8" y="98.6">Hatch coaming 9 mm</text>
<text x="253.2" y="101.1">Shear Strake 11 mm</text>
<text x="253.2" y="109.4">Side Shell 10 mm</text>
<text x="46" y="114.3">5406</text>
<text x="135.1" y="115.8">Side Shell 10 mm</text>
<text x="187.8" y="117.5">Floor 9 mm</text>
<text x="197.2" y="118.7">Floor Plate 9 mm</text>
<text x="218.7" y="117.5">Floor 9 mm</text>
<text x="51.6" y="122.9">Bracket 8 mm</text>
<text x="103.2" y="120.6">Floor Plate 9 mm</text>
<text x="116.6" y="123.3">Bracket 8 mm</text>
<text x="234.4" y="121.3">Bracket 8 mm</text>
<text x="176" y="131.5">Bottom Shell Plate 10 mm</text>
<text x="205.8" y="131.8">Keel Plate 11 mm</text>
<text x="223.4" y="131.4">Bottom Shell Plate 10 mm</text>
<text x="242" y="130.7">Bilge Plate 10mm</text>
<text x="83.9" y="134.1">Keel Plate 11 mm</text>
<text x="101.4" y="133.8">Bottom Shell Plate 10 mm</text>
<text x="119.6" y="132.7">Bilge Plate 10mm</text>
</g>
<g font-size="1.1">
<text x="98.3" y="53.8">Deck beam</text>
<text x="74.1" y="55.3">Deck Girder</text>
<text x="74.1" y="56.8">T-200*12</text>
<text x="75.4" y="58.3">150*8</text>
<text x="98.3" y="55.3">T-125*65*9</text>
<text x="74.1" y="69.6">Deck Girder</text>
<text x="74.2" y="71">T-200*12</text>
<text x="98.3" y="67.5">Deck beam</text>
<text x="98.3" y="69">T-125*65*9</text>
<text x="75.5" y="72.5">150*8</text>
<text x="74.1" y="81.9">Deck Girder</text>
<text x="74.2" y="83.4">T-200*12</text>
<text x="75.5" y="84.9">150*8</text>
<text x="95.5" y="87.4">L-80*80*8</text>
<text x="95.5" y="85.9">Stiffener</text>
<text x="54.6" y="95.6">Bracket 182*182*8</text>
<text x="75.4" y="92.5">Deck Girder</text>
<text x="75.4" y="94">T-200*12</text>
<text x="76.7" y="95.5">150*8</text>
<text x="99" y="92.8">Deck beam</text>
<text x="99" y="94.3">T-125*65*9</text>
<text x="113.8" y="93.6">Deck beam</text>
<text x="113.8" y="95.1">T-125*65*9</text>
<text x="54.6" y="107.6">Bracket 182*182*8</text>
<text x="65.7" y="106.2">Deck Girder</text>
<text x="65.7" y="107.7">T-200*12</text>
<text x="104" y="106.2">Deck Girder</text>
<text x="105.5" y="107.7">T-200*12</text>
<text x="174.9" y="106.4">Bracket 182*182*8</text>
<text x="232.4" y="104.8">125*9</text>
<text x="232.5" y="106.3">62.5*6.5</text>
<text x="232.6" y="103.3">Web Beam</text>
<text x="67" y="109.2">150*8</text>
<text x="107.2" y="109.2">150*8</text>
<text x="176.2" y="113.8">Side</text>
<text x="177" y="108.8">Web Frame</text>
<text x="177" y="110.2">350*175*13</text>
<text x="229.5" y="110.2">350*175*13</text>
<text x="229.5" y="108.7">Web Frame</text>
<text x="234" y="113.8">Side</text>
<text x="53.5" y="118.5">350*175*13</text>
<text x="55.4" y="117">Stringer</text>
<text x="57.2" y="115.5">Side</text>
<text x="116.3" y="118.5">130*130*12</text>
<text x="116.4" y="117">Side Frame</text>
<text x="172.5" y="116.8">350*175*13</text>
<text x="174.4" y="115.3">Stringer</text>
<text x="182.6" y="119.5">Side Girder</text>
<text x="207.2" y="118.4">Center Girder</text>
<text x="207.2" y="119.8">T-800*150*13</text>
<text x="224.7" y="119.5">Side Girder</text>
<text x="234" y="115.3">Stringer</text>
<text x="234" y="116.8">350*175*13</text>
<text x="63.1" y="122.7">T-800*150*9</text>
<text x="63.7" y="121.2">Side Girder</text>
<text x="81.8" y="120">Center Girder</text>
<text x="82.4" y="121.5">T-800*150*9</text>
<text x="181.4" y="121">T-800*150*13</text>
<text x="224.1" y="121">T-800*150*9</text>
</g>
</svg>
